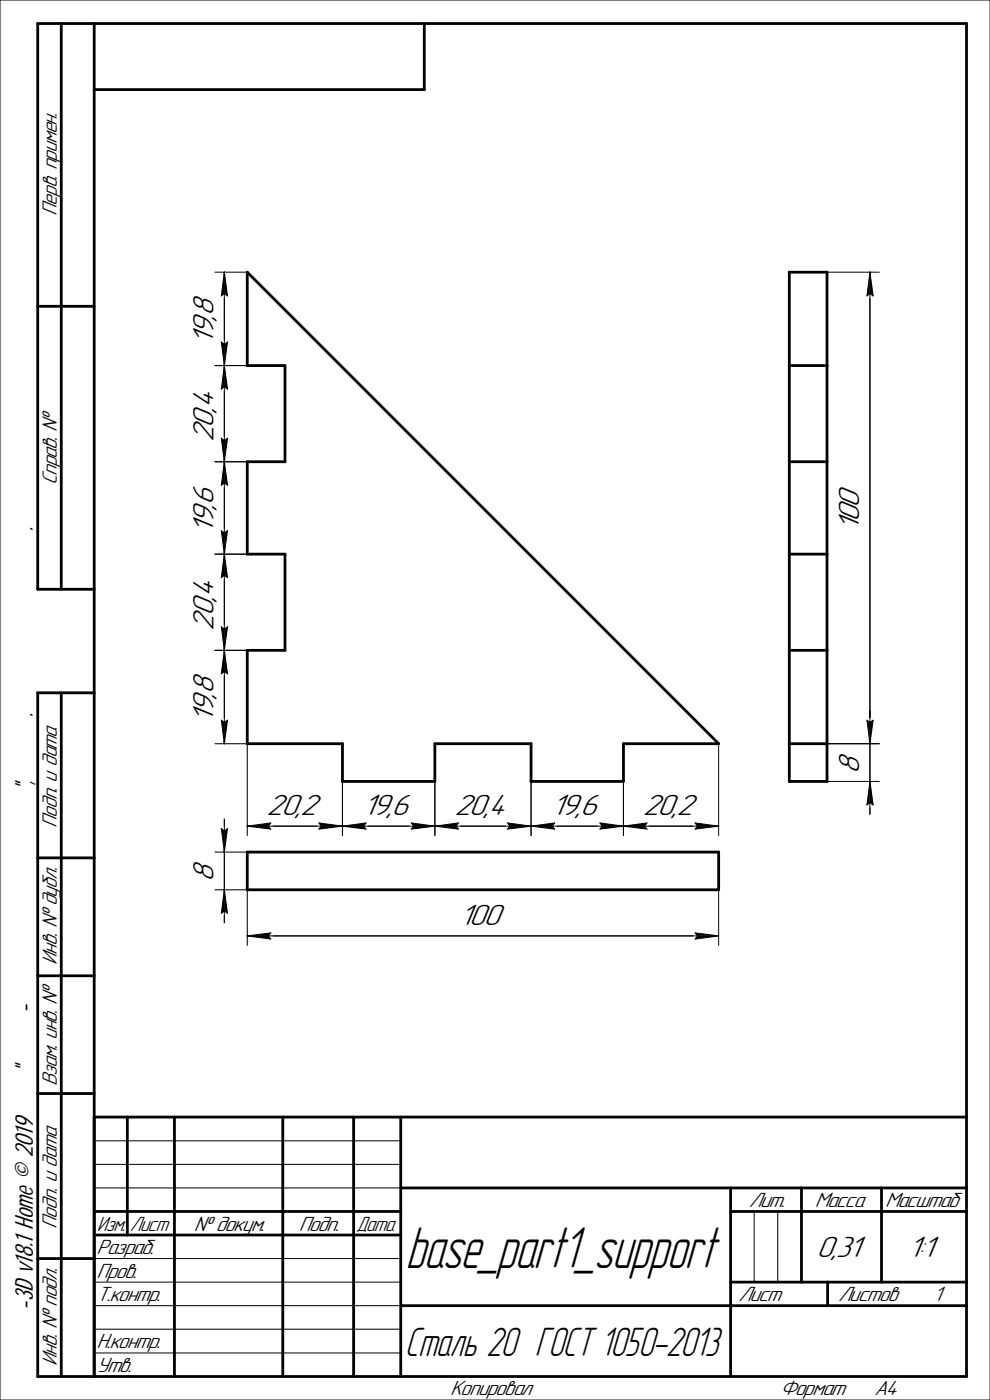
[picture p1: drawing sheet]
<svg xmlns="http://www.w3.org/2000/svg" width="210mm" height="297mm" viewBox="0 0 210 297" stroke-linecap="round" stroke-linejoin="round" font-family="sans-serif">
<path d="M45.6 57.7h6.9" fill="none" stroke="#000" stroke-width=".21"/>
<path d="M46.4 57.8h2.4v5.4h-2.4z" fill="#fff"/>
<path d="M47.6 57.7l.7 5.1-.7-.5-.7 .5z" fill="none" stroke="#000" stroke-width=".21"/>
<path d="M47 58.1h.6v4.7h-.6zM47.6 57.8h.7v5h-.7z" fill="#000"/>
<path d="M46.4 72.1h2.4v5.5h-2.4z" fill="#fff"/>
<path d="M47.6 57.7v19.9M45.6 77.6h14.9M46.9 72.6l.7 .5 .7-.5-.7 5z" fill="none" stroke="#000" stroke-width=".21"/>
<path d="M47 72.6h.6v4.7h-.6zM47.6 72.6h.7v5h-.7z" fill="#000"/>
<path d="M46.4 77.6h2.4v5.5h-2.4z" fill="#fff"/>
<path d="M47.6 77.6l.7 4.9-.7-.5-.7 .5z" fill="none" stroke="#000" stroke-width=".21"/>
<path d="M47 77.9h.6v4.6h-.6zM47.6 77.6h.7v4.9h-.7z" fill="#000"/>
<path d="M46.4 92.5h2.4v5.5h-2.4z" fill="#fff"/>
<path d="M47.6 77.6v20.4M45.6 98h14.9M46.9 93l.7 .5 .7-.5-.7 5z" fill="none" stroke="#000" stroke-width=".21"/>
<path d="M47 93h.6v4.7h-.6zM47.6 93h.7v5h-.7z" fill="#000"/>
<path d="M46.4 98h2.4v5.5h-2.4z" fill="#fff"/>
<path d="M47.6 98l.7 5-.7-.6-.7 .6z" fill="none" stroke="#000" stroke-width=".21"/>
<path d="M47 98.3h.6v4.7h-.6zM47.6 98h.7v5h-.7z" fill="#000"/>
<path d="M46.4 112.1h2.4v5.5h-2.4z" fill="#fff"/>
<path d="M47.6 98v19.6M45.6 117.6h14.9M46.9 112.6l.7 .5 .7-.5-.7 5z" fill="none" stroke="#000" stroke-width=".21"/>
<path d="M47 112.6h.6v4.7h-.6zM47.6 112.6h.7v5h-.7z" fill="#000"/>
<path d="M46.4 117.6h2.4v5.5h-2.4z" fill="#fff"/>
<path d="M47.6 117.6l.7 5-.7-.6-.7 .6z" fill="none" stroke="#000" stroke-width=".21"/>
<path d="M47 117.9h.6v4.7h-.6zM47.6 117.6h.7v5h-.7z" fill="#000"/>
<path d="M46.4 132.5h2.4v5.5h-2.4z" fill="#fff"/>
<path d="M47.6 117.6v20.4M45.6 138h14.9M46.9 133l.7 .5 .7-.5-.7 5z" fill="none" stroke="#000" stroke-width=".21"/>
<path d="M47 133h.6v4.7h-.6zM47.6 133h.7v5h-.7z" fill="#000"/>
<path d="M46.4 138h2.4v5.5h-2.4z" fill="#fff"/>
<path d="M47.6 138l.7 5-.7-.5-.7 .5z" fill="none" stroke="#000" stroke-width=".21"/>
<path d="M47 138.3h.6v4.7h-.6zM47.6 138h.7v5h-.7z" fill="#000"/>
<path d="M46.4 152.3h2.4v5.5h-2.4z" fill="#fff"/>
<path d="M47.6 138v19.8M45.6 157.8h6.9v19.4M46.9 152.8l.7 .4 .7-.4-.7 5z" fill="none" stroke="#000" stroke-width=".21"/>
<path d="M47 152.8h.6v4.7h-.6zM47.6 152.8h.7v5h-.7z" fill="#000"/>
<path d="M52.5 174.1h5.5v2.4h-5.5z" fill="#fff"/>
<path d="M52.5 175.3l4.9-.7-.5 .7 .5 .6z" fill="none" stroke="#000" stroke-width=".21"/>
<path d="M52.5 175.3h4.9v.6h-4.9zM52.8 174.6h4.6v.7h-4.6z" fill="#000"/>
<path d="M67.1 174.1h5.5v2.4h-5.5z" fill="#fff"/>
<path d="M72.6 157.8v19.4M52.5 175.3h20.1M67.6 174.6l5 .7-5 .6 .6-.6z" fill="none" stroke="#000" stroke-width=".21"/>
<path d="M67.7 175.3h4.9v.6h-4.9zM67.7 174.6h4.6v.7h-4.6z" fill="#000"/>
<path d="M72.6 174.1h5.5v2.4h-5.5z" fill="#fff"/>
<path d="M72.6 175.3l5-.7-.5 .7 .5 .6z" fill="none" stroke="#000" stroke-width=".21"/>
<path d="M72.6 175.3h5v.6h-5zM73 174.6h4.6v.7h-4.6z" fill="#000"/>
<path d="M86.7 174.1h5.5v2.4h-5.5z" fill="#fff"/>
<path d="M92.2 157.8v19.4M72.6 175.3h19.6M87.2 174.6l5 .7-5 .6 .6-.6z" fill="none" stroke="#000" stroke-width=".21"/>
<path d="M87.3 175.3h4.9v.6h-4.9zM87.3 174.6h4.6v.7h-4.6z" fill="#000"/>
<path d="M92.2 174.1h5.5v2.4h-5.5z" fill="#fff"/>
<path d="M92.2 175.3l5-.7-.5 .7 .5 .6z" fill="none" stroke="#000" stroke-width=".21"/>
<path d="M92.2 175.3h5v.6h-5zM92.6 174.6h4.6v.7h-4.6z" fill="#000"/>
<path d="M107.1 174.1h5.5v2.4h-5.5z" fill="#fff"/>
<path d="M112.6 157.8v19.4M92.2 175.3h20.4M107.7 174.6l4.9 .7-4.9 .6 .5-.6z" fill="none" stroke="#000" stroke-width=".21"/>
<path d="M107.7 175.3h4.9v.6h-4.9zM107.7 174.6h4.7v.7h-4.7z" fill="#000"/>
<path d="M112.6 174.1h5.6v2.4h-5.6z" fill="#fff"/>
<path d="M112.6 175.3l5-.7-.5 .7 .5 .6z" fill="none" stroke="#000" stroke-width=".21"/>
<path d="M112.6 175.3h5v.6h-5zM113 174.6h4.6v.7h-4.6z" fill="#000"/>
<path d="M126.7 174.1h5.5v2.4h-5.5z" fill="#fff"/>
<path d="M132.2 157.8v19.4M112.6 175.3h19.6M127.3 174.6l4.9 .7-4.9 .6 .5-.6z" fill="none" stroke="#000" stroke-width=".21"/>
<path d="M127.3 175.3h4.9v.6h-4.9zM127.3 174.6h4.7v.7h-4.7z" fill="#000"/>
<path d="M132.2 174.1h5.6v2.4h-5.6z" fill="#fff"/>
<path d="M132.2 175.3l5-.7-.5 .7 .5 .6z" fill="none" stroke="#000" stroke-width=".21"/>
<path d="M132.2 175.3h5v.6h-5zM132.6 174.6h4.6v.7h-4.6z" fill="#000"/>
<path d="M146.9 174.1h5.5v2.4h-5.5z" fill="#fff"/>
<path d="M152.4 157.8v19.4M132.2 175.3h20.2M147.4 174.6l5 .7-5 .6 .6-.6z" fill="none" stroke="#000" stroke-width=".21"/>
<path d="M147.5 175.3h4.9v.6h-4.9zM147.5 174.6h4.6v.7h-4.6z" fill="#000"/>
<path d="M52.5 57.7l99.9 100.1h-20.2v8h-19.6v-8h-20.4v8h-19.6v-8h-20.1v-19.8h8v-20.4h-8v-19.6h8v-20.4h-8z" fill="none" stroke="#000" stroke-width=".59"/>
<path d="M46.4 57.8h2.4v5.4h-2.4z" fill="#fff"/>
<path d="M47.6 57.7l.7 5.1-.7-.5-.7 .5z" fill="none" stroke="#000" stroke-width=".21"/>
<path d="M47 58.1h.6v4.7h-.6zM47.6 57.8h.7v5h-.7z" fill="#000"/>
<path d="M46.4 72.1h2.4v5.5h-2.4z" fill="#fff"/>
<path d="M47.6 57.7v19.9M46.9 72.6l.7 .5 .7-.5-.7 5z" fill="none" stroke="#000" stroke-width=".21"/>
<path d="M47 72.6h.6v4.7h-.6zM47.6 72.6h.7v5h-.7z" fill="#000"/>
<g fill="#fff">
<path d="M40.6 62.2h6v11h-6z"/>
<path d="M46.4 77.6h2.4v5.5h-2.4z"/>
</g>
<path d="M47.6 77.6l.7 4.9-.7-.5-.7 .5z" fill="none" stroke="#000" stroke-width=".21"/>
<path d="M47 77.9h.6v4.6h-.6zM47.6 77.6h.7v4.9h-.7z" fill="#000"/>
<path d="M46.4 92.5h2.4v5.5h-2.4z" fill="#fff"/>
<path d="M47.6 77.6v20.4M46.9 93l.7 .5 .7-.5-.7 5z" fill="none" stroke="#000" stroke-width=".21"/>
<path d="M47 93h.6v4.7h-.6zM47.6 93h.7v5h-.7z" fill="#000"/>
<g fill="#fff">
<path d="M40.6 81.7h6v12.1h-6z"/>
<path d="M46.4 98h2.4v5.5h-2.4z"/>
</g>
<path d="M47.6 98l.7 5-.7-.6-.7 .6z" fill="none" stroke="#000" stroke-width=".21"/>
<path d="M47 98.3h.6v4.7h-.6zM47.6 98h.7v5h-.7z" fill="#000"/>
<path d="M46.4 112.1h2.4v5.5h-2.4z" fill="#fff"/>
<path d="M47.6 98v19.6M46.9 112.6l.7 .5 .7-.5-.7 5z" fill="none" stroke="#000" stroke-width=".21"/>
<path d="M47 112.6h.6v4.7h-.6zM47.6 112.6h.7v5h-.7z" fill="#000"/>
<g fill="#fff">
<path d="M40.6 102.3h6v10.9h-6z"/>
<path d="M46.4 117.6h2.4v5.5h-2.4z"/>
</g>
<path d="M47.6 117.6l.7 5-.7-.6-.7 .6z" fill="none" stroke="#000" stroke-width=".21"/>
<path d="M47 117.9h.6v4.7h-.6zM47.6 117.6h.7v5h-.7z" fill="#000"/>
<path d="M46.4 132.5h2.4v5.5h-2.4z" fill="#fff"/>
<path d="M47.6 117.6v20.4M46.9 133l.7 .5 .7-.5-.7 5z" fill="none" stroke="#000" stroke-width=".21"/>
<path d="M47 133h.6v4.7h-.6zM47.6 133h.7v5h-.7z" fill="#000"/>
<g fill="#fff">
<path d="M40.6 121.8h6v12h-6z"/>
<path d="M46.4 138h2.4v5.5h-2.4z"/>
</g>
<path d="M47.6 138l.7 5-.7-.5-.7 .5z" fill="none" stroke="#000" stroke-width=".21"/>
<path d="M47 138.3h.6v4.7h-.6zM47.6 138h.7v5h-.7z" fill="#000"/>
<path d="M46.4 152.3h2.4v5.5h-2.4z" fill="#fff"/>
<path d="M47.6 138v19.8M46.9 152.8l.7 .4 .7-.4-.7 5z" fill="none" stroke="#000" stroke-width=".21"/>
<path d="M47 152.8h.6v4.7h-.6zM47.6 152.8h.7v5h-.7z" fill="#000"/>
<g fill="#fff">
<path d="M40.6 142.4h6v10.9h-6z"/>
<path d="M52.5 174.1h5.5v2.4h-5.5z"/>
</g>
<path d="M52.5 175.3l4.9-.7-.5 .7 .5 .6z" fill="none" stroke="#000" stroke-width=".21"/>
<path d="M52.5 175.3h4.9v.6h-4.9zM52.8 174.6h4.6v.7h-4.6z" fill="#000"/>
<path d="M67.1 174.1h5.5v2.4h-5.5z" fill="#fff"/>
<path d="M52.5 175.3h20.1M67.6 174.6l5 .7-5 .6 .6-.6z" fill="none" stroke="#000" stroke-width=".21"/>
<path d="M67.7 175.3h4.9v.6h-4.9zM67.7 174.6h4.6v.7h-4.6z" fill="#000"/>
<g fill="#fff">
<path d="M56.6 168.2h11.9v6h-11.9z"/>
<path d="M72.6 174.1h5.5v2.4h-5.5z"/>
</g>
<path d="M72.6 175.3l5-.7-.5 .7 .5 .6z" fill="none" stroke="#000" stroke-width=".21"/>
<path d="M72.6 175.3h5v.6h-5zM73 174.6h4.6v.7h-4.6z" fill="#000"/>
<path d="M86.7 174.1h5.5v2.4h-5.5z" fill="#fff"/>
<path d="M72.6 175.3h19.6M87.2 174.6l5 .7-5 .6 .6-.6z" fill="none" stroke="#000" stroke-width=".21"/>
<path d="M87.3 175.3h4.9v.6h-4.9zM87.3 174.6h4.6v.7h-4.6z" fill="#000"/>
<g fill="#fff">
<path d="M77 168.2h10.9v6h-10.9z"/>
<path d="M92.2 174.1h5.5v2.4h-5.5z"/>
</g>
<path d="M92.2 175.3l5-.7-.5 .7 .5 .6z" fill="none" stroke="#000" stroke-width=".21"/>
<path d="M92.2 175.3h5v.6h-5zM92.6 174.6h4.6v.7h-4.6z" fill="#000"/>
<path d="M107.1 174.1h5.5v2.4h-5.5z" fill="#fff"/>
<path d="M92.2 175.3h20.4M107.7 174.6l4.9 .7-4.9 .6 .5-.6z" fill="none" stroke="#000" stroke-width=".21"/>
<path d="M107.7 175.3h4.9v.6h-4.9zM107.7 174.6h4.7v.7h-4.7z" fill="#000"/>
<g fill="#fff">
<path d="M96.4 168.2h12.1v6h-12.1z"/>
<path d="M112.6 174.1h5.6v2.4h-5.6z"/>
</g>
<path d="M112.6 175.3l5-.7-.5 .7 .5 .6z" fill="none" stroke="#000" stroke-width=".21"/>
<path d="M112.6 175.3h5v.6h-5zM113 174.6h4.6v.7h-4.6z" fill="#000"/>
<path d="M126.7 174.1h5.5v2.4h-5.5z" fill="#fff"/>
<path d="M112.6 175.3h19.6M127.3 174.6l4.9 .7-4.9 .6 .5-.6z" fill="none" stroke="#000" stroke-width=".21"/>
<path d="M127.3 175.3h4.9v.6h-4.9zM127.3 174.6h4.7v.7h-4.7z" fill="#000"/>
<g fill="#fff">
<path d="M117 168.2h10.9v6h-10.9z"/>
<path d="M132.2 174.1h5.6v2.4h-5.6z"/>
</g>
<path d="M132.2 175.3l5-.7-.5 .7 .5 .6z" fill="none" stroke="#000" stroke-width=".21"/>
<path d="M132.2 175.3h5v.6h-5zM132.6 174.6h4.6v.7h-4.6z" fill="#000"/>
<path d="M146.9 174.1h5.5v2.4h-5.5z" fill="#fff"/>
<path d="M132.2 175.3h20.2M147.4 174.6l5 .7-5 .6 .6-.6z" fill="none" stroke="#000" stroke-width=".21"/>
<path d="M147.5 175.3h4.9v.6h-4.9zM147.5 174.6h4.6v.7h-4.6z" fill="#000"/>
<path d="M136.4 168.2h11.9v6h-11.9z" fill="#fff"/>
<path d="M45.6 180.8h6.9" fill="none" stroke="#000" stroke-width=".21"/>
<path d="M46.4 175.3h2.4v5.5h-2.4z" fill="#fff"/>
<path d="M46.9 175.8l.7 .5 .7-.5-.7 5zM47.6 173.8v7" fill="none" stroke="#000" stroke-width=".21"/>
<path d="M47 175.8h.6v4.7h-.6zM47.6 175.8h.7v5h-.7z" fill="#000"/>
<path d="M46.4 188.8h2.4v5.5h-2.4z" fill="#fff"/>
<path d="M45.6 188.8h6.9M47.6 188.8l.7 5-.7-.5-.7 .5zM47.6 180.8v14.9M152.4 188.8v11.8" fill="none" stroke="#000" stroke-width=".21"/>
<path d="M47 189.1h.6v4.7h-.6zM47.6 188.8h.7v5h-.7z" fill="#000"/>
<path d="M146.9 197.4h5.5v2.4h-5.5z" fill="#fff"/>
<path d="M147.4 197.9l5 .6-5 .7 .6-.7z" fill="none" stroke="#000" stroke-width=".21"/>
<path d="M147.5 198.5h4.9v.7h-4.9zM147.5 198h4.6v.5h-4.6z" fill="#000"/>
<path d="M52.5 197.4h5.5v2.4h-5.5z" fill="#fff"/>
<path d="M52.5 198.5l4.9-.6-.5 .6 .5 .7zM52.5 198.5h99.9M52.5 188.8v11.8" fill="none" stroke="#000" stroke-width=".21"/>
<path d="M52.5 198.5h4.9v.7h-4.9zM52.8 198h4.6v.5h-4.6z" fill="#000"/>
<path d="M52.5 180.8h99.9v8h-99.9z" fill="none" stroke="#000" stroke-width=".59"/>
<path d="M46.4 175.3h2.4v5.5h-2.4z" fill="#fff"/>
<path d="M46.9 175.8l.7 .5 .7-.5-.7 5zM47.6 173.8v7" fill="none" stroke="#000" stroke-width=".21"/>
<path d="M47 175.8h.6v4.7h-.6zM47.6 175.8h.7v5h-.7z" fill="#000"/>
<path d="M46.4 188.8h2.4v5.5h-2.4z" fill="#fff"/>
<path d="M47.6 188.8l.7 5-.7-.5-.7 .5zM47.6 180.8v14.9" fill="none" stroke="#000" stroke-width=".21"/>
<path d="M47 189.1h.6v4.7h-.6zM47.6 188.8h.7v5h-.7z" fill="#000"/>
<g fill="#fff">
<path d="M40.6 182.3h6v4.9h-6z"/>
<path d="M146.9 197.4h5.5v2.4h-5.5z"/>
</g>
<path d="M147.4 197.9l5 .6-5 .7 .6-.7z" fill="none" stroke="#000" stroke-width=".21"/>
<path d="M147.5 198.5h4.9v.7h-4.9zM147.5 198h4.6v.5h-4.6z" fill="#000"/>
<path d="M52.5 197.4h5.5v2.4h-5.5z" fill="#fff"/>
<path d="M52.5 198.5l4.9-.6-.5 .6 .5 .7zM52.5 198.5h99.9" fill="none" stroke="#000" stroke-width=".21"/>
<path d="M52.5 198.5h4.9v.7h-4.9zM52.8 198h4.6v.5h-4.6z" fill="#000"/>
<path d="M97.5 191.5h9.9v6.1h-9.9z" fill="#fff"/>
<path d="M175.4 157.8h11.1" fill="none" stroke="#000" stroke-width=".21"/>
<path d="M183.3 152.3h2.5v5.5h-2.5z" fill="#fff"/>
<path d="M183.9 152.8l.6 .4 .7-.4-.7 5z" fill="none" stroke="#000" stroke-width=".21"/>
<path d="M183.9 152.8h.6v4.7h-.6zM184.5 152.8h.7v5h-.7z" fill="#000"/>
<path d="M183.3 57.8h2.5v5.4h-2.5z" fill="#fff"/>
<path d="M175.4 57.7h11.1M184.5 57.7l.7 5.1-.7-.5-.6 .5zM184.5 57.7v100.1M175.4 157.8h11.1" fill="none" stroke="#000" stroke-width=".21"/>
<path d="M183.9 58.1h.6v4.7h-.6zM184.5 57.8h.7v5h-.7z" fill="#000"/>
<path d="M183.3 152.3h2.5v5.5h-2.5z" fill="#fff"/>
<path d="M183.9 152.8l.6 .4 .7-.4-.7 5zM184.5 150.7v7.1" fill="none" stroke="#000" stroke-width=".21"/>
<path d="M183.9 152.8h.6v4.7h-.6zM184.5 152.8h.7v5h-.7z" fill="#000"/>
<path d="M183.3 165.8h2.5v5.5h-2.5z" fill="#fff"/>
<path d="M184.5 157.8v15M175.4 165.8h11.1M184.5 165.8l.7 5-.7-.5-.6 .5z" fill="none" stroke="#000" stroke-width=".21"/>
<path d="M183.9 166.1h.6v4.7h-.6zM184.5 165.8h.7v5h-.7z" fill="#000"/>
<path d="M167.4 57.7h8v108.1h-8zM167.4 77.6h8M167.4 98h8M167.4 117.6h8M167.4 138h8M167.4 157.8h8" fill="none" stroke="#000" stroke-width=".59"/>
<path d="M183.3 152.3h2.5v5.5h-2.5z" fill="#fff"/>
<path d="M183.9 152.8l.6 .4 .7-.4-.7 5z" fill="none" stroke="#000" stroke-width=".21"/>
<path d="M183.9 152.8h.6v4.7h-.6zM184.5 152.8h.7v5h-.7z" fill="#000"/>
<path d="M183.3 57.8h2.5v5.4h-2.5z" fill="#fff"/>
<path d="M184.5 57.7l.7 5.1-.7-.5-.6 .5zM184.5 57.7v100.1" fill="none" stroke="#000" stroke-width=".21"/>
<path d="M183.9 58.1h.6v4.7h-.6zM184.5 57.8h.7v5h-.7z" fill="#000"/>
<g fill="#fff">
<path d="M177.5 102.8h6.1v9.9h-6.1z"/>
<path d="M183.3 152.3h2.5v5.5h-2.5z"/>
</g>
<path d="M183.9 152.8l.6 .4 .7-.4-.7 5zM184.5 150.7v7.1" fill="none" stroke="#000" stroke-width=".21"/>
<path d="M183.9 152.8h.6v4.7h-.6zM184.5 152.8h.7v5h-.7z" fill="#000"/>
<path d="M183.3 165.8h2.5v5.5h-2.5z" fill="#fff"/>
<path d="M184.5 157.8v15M184.5 165.8l.7 5-.7-.5-.6 .5z" fill="none" stroke="#000" stroke-width=".21"/>
<path d="M183.9 166.1h.6v4.7h-.6zM184.5 165.8h.7v5h-.7z" fill="#000"/>
<path d="M177.5 159.3h6.1v4.9h-6.1z" fill="#fff"/>
<path d="M0 0h210v297h-210zM20 247h65M20 252h65M20 242h65M160 257v15M165 257v15M20 267h65M20 272h65M20 277h65M20 282h65M20 287h65" fill="none" stroke="#000" stroke-width=".21"/>
<g fill="none" stroke="#000" stroke-width=".59">
<path d="M13 5v120M20 5v287M90 5v14h-70M8 65h12M20 125h-12v-120h197v287h-197v-145h12M13 147v145M8 182h12M8 207h12M8 232h12M20 237h185M27 237v25M37 237v55"/>
<path d="M60 237v55M75 237v55M85 237v55M20 257h65M85 252h120M155 252v40M155 257h50M170 252v20M187 252v20M8 267h12M20 262h65M85 277h120"/>
<path d="M155 272h50M175.6 272v5"/>
</g>
<text font-size="13" x="86" y="268.9">base_part1_support</text>
<text font-size="9.1" x="85.9" y="287.6">Сталь 20 ГОСТ 1050-2013</text>
<g font-size="6.7">
<text x="45.3" y="73.2" transform="rotate(-90 45.3 73.2)">19,8</text>
<text x="45.3" y="93.8" transform="rotate(-90 45.3 93.8)">20,4</text>
<text x="45.3" y="113.2" transform="rotate(-90 45.3 113.2)">19,6</text>
<text x="182.3" y="112.7" transform="rotate(-90 182.3 112.7)">100</text>
<text x="45.3" y="133.8" transform="rotate(-90 45.3 133.8)">20,4</text>
<text x="45.3" y="153.3" transform="rotate(-90 45.3 153.3)">19,8</text>
<text x="182.3" y="164.2" transform="rotate(-90 182.3 164.2)">8</text>
<text x="56.6" y="172.9">20,2</text>
<text x="77" y="172.9">19,6</text>
<text x="96.4" y="172.9">20,4</text>
<text x="117" y="172.9">19,6</text>
<text x="136.4" y="172.9">20,2</text>
<text x="45.3" y="187.2" transform="rotate(-90 45.3 187.2)">8</text>
<text x="97.5" y="196.3">100</text>
<text x="173.2" y="266.7">0,31</text>
<text x="192.7" y="266.7">1:1</text>
</g>
<text font-size="5.5" x="7" y="292" transform="rotate(-90 7 292)">КОМПАС-3D v18.1 Home © 2019 ООО &quot;АСКОН-Системы проектирования&quot;, Россия. Все права защищены.</text>
<g font-size="4.7">
<text x="12.1" y="45.8" transform="rotate(-90 12.1 45.8)">Перв. примен.</text>
<text x="12.1" y="102.9" transform="rotate(-90 12.1 102.9)">Справ. №</text>
<text x="12.1" y="175.6" transform="rotate(-90 12.1 175.6)">Подп. и дата</text>
<text x="12.1" y="204.7" transform="rotate(-90 12.1 204.7)">Инв. № дубл.</text>
<text x="12.1" y="230.4" transform="rotate(-90 12.1 230.4)">Взам. инв. №</text>
<text x="158.8" y="256.1">Лит.</text>
<text x="172.8" y="256.1">Масса</text>
<text x="187.8" y="256.1">Масштаб</text>
<text x="12.1" y="260.6" transform="rotate(-90 12.1 260.6)">Подп. и дата</text>
<text x="20.6" y="261.1">Изм.</text>
<text x="27.6" y="261.1">Лист</text>
<text x="41.1" y="261.1">№ докум.</text>
<text x="63.4" y="261.1">Подп.</text>
<text x="75.6" y="261.1">Дата</text>
<text x="20.5" y="266.1">Разраб.</text>
<text x="20.5" y="271.1">Пров.</text>
<text x="20.5" y="276.1">Т.контр.</text>
<text x="156.6" y="276.1">Лист</text>
<text x="177.8" y="276.1">Листов</text>
<text x="197.9" y="276.1">1</text>
<text x="20.5" y="286">Н.контр.</text>
<text x="12.1" y="289.7" transform="rotate(-90 12.1 289.7)">Инв. № подл.</text>
<text x="20.5" y="291">Утв.</text>
<text x="95.5" y="296">Копировал</text>
<text x="165.5" y="296">Формат</text>
<text x="185.5" y="296">A4</text>
</g>
</svg>
